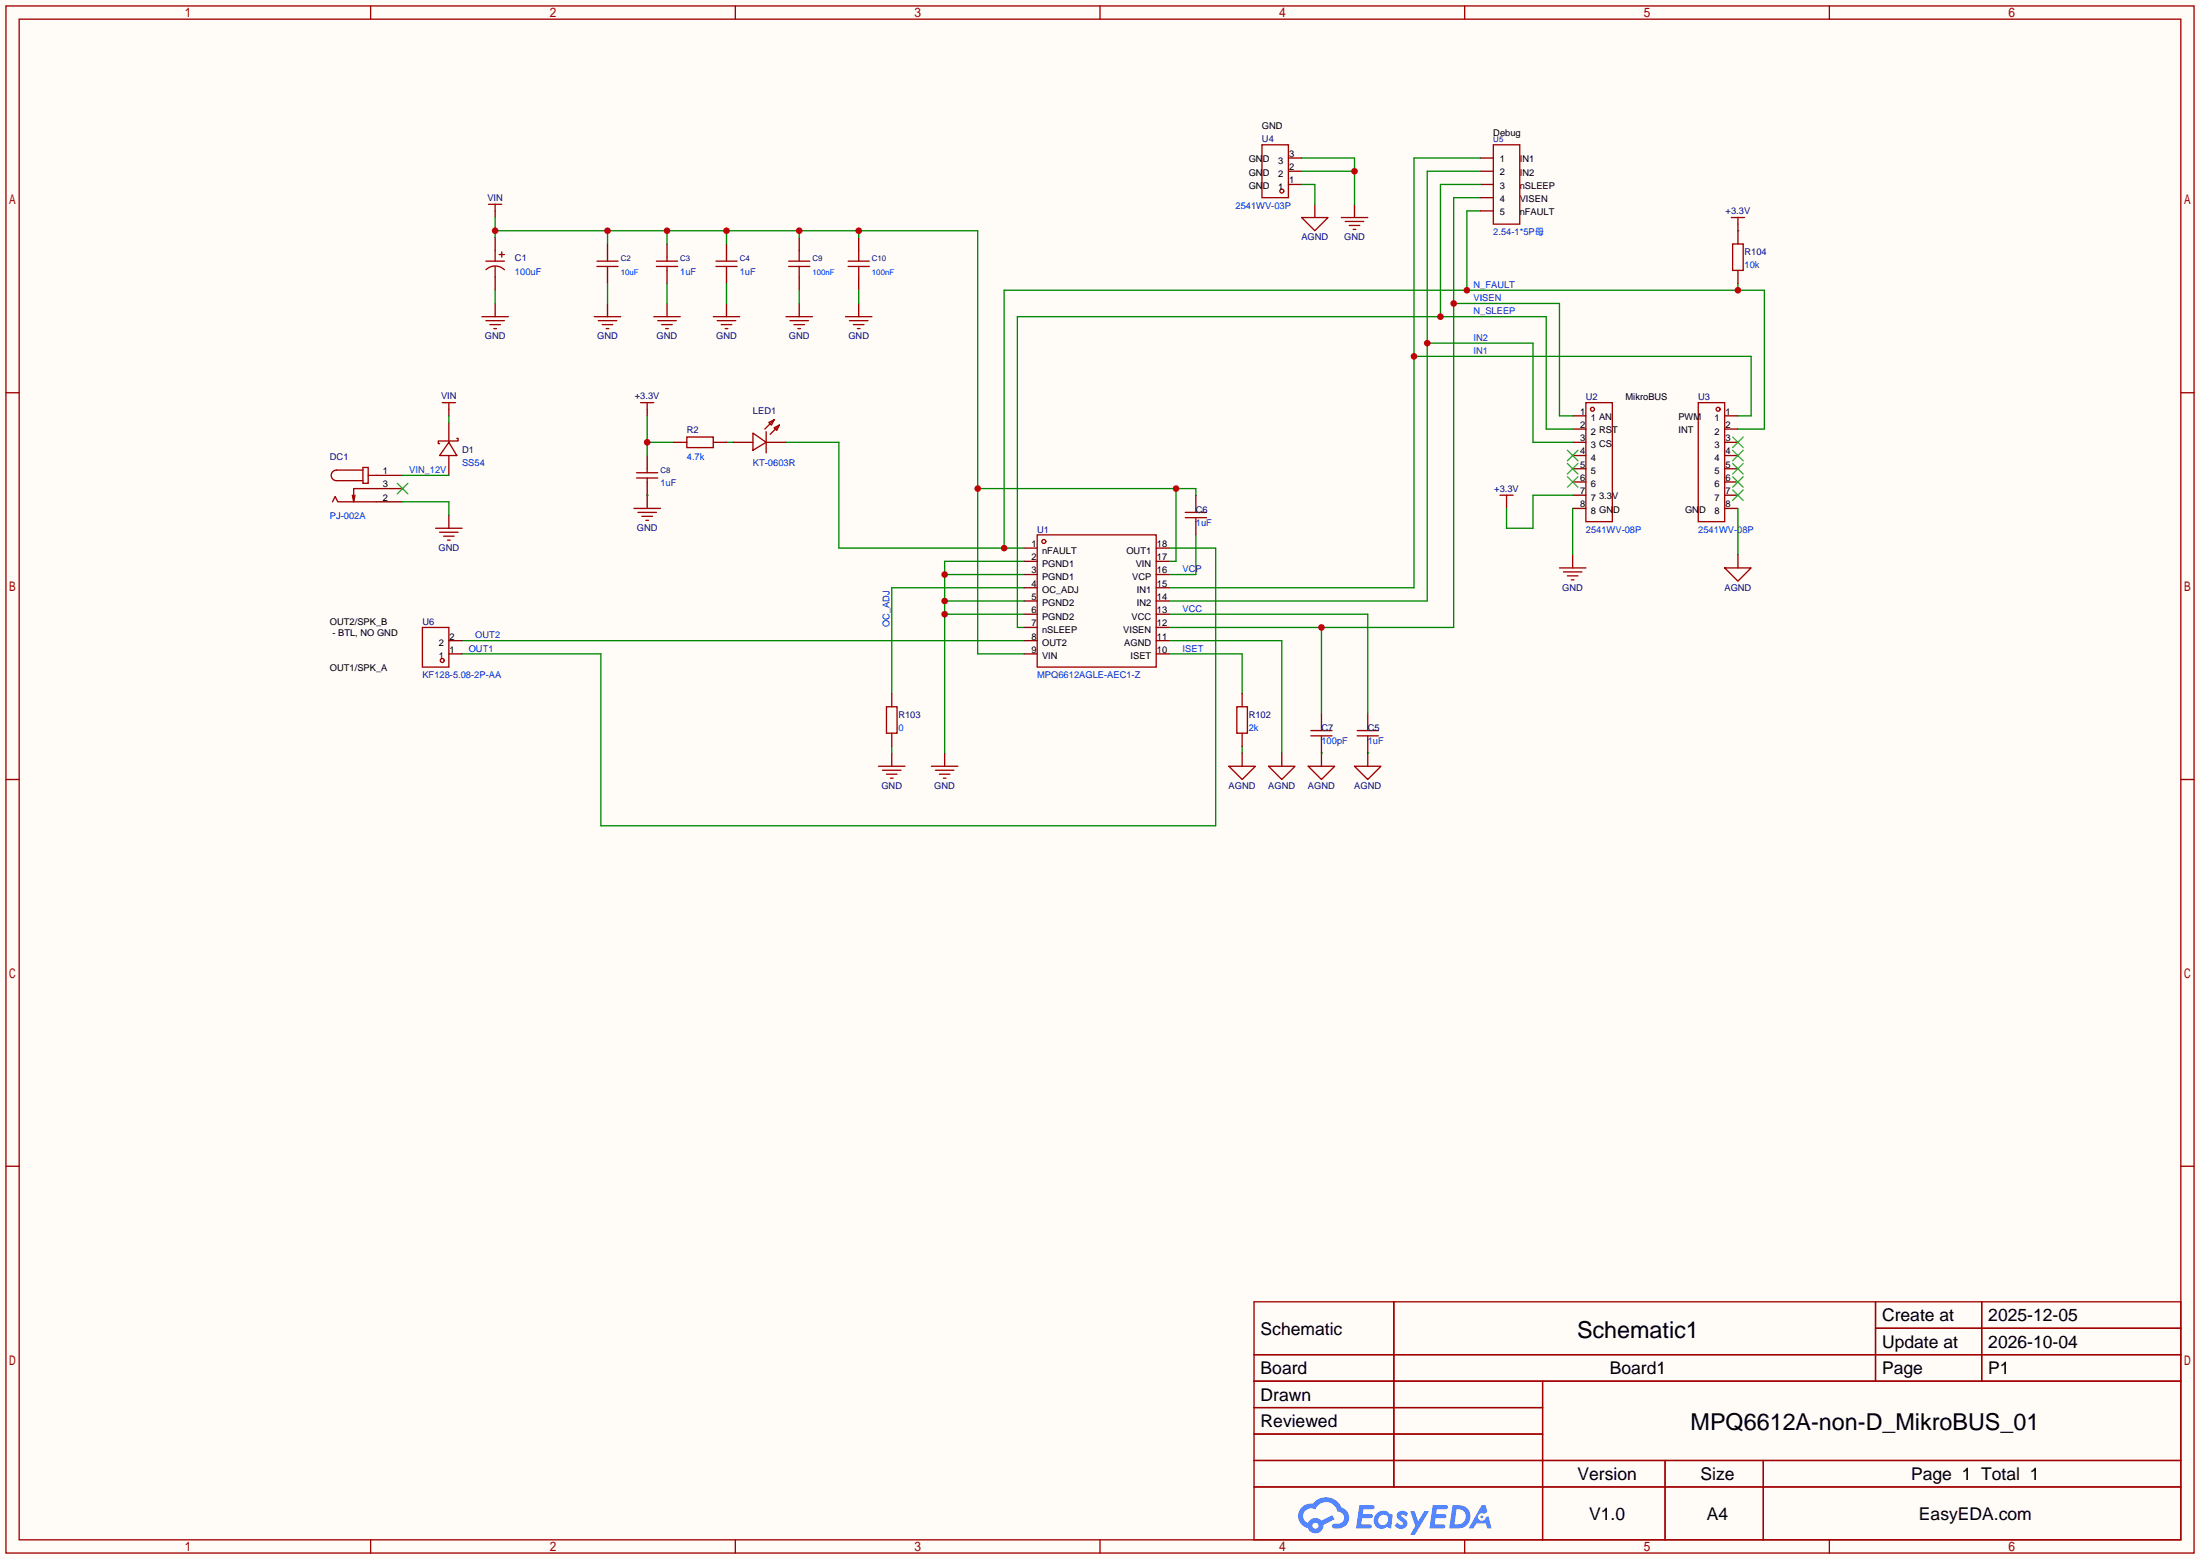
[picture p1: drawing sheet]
<svg xmlns="http://www.w3.org/2000/svg" width="423mm" height="299mm" viewBox="0 0 423 299" stroke-linecap="round" stroke-linejoin="round" font-family="sans-serif">
<path d="M0 0h422.7v299.5h-422.7z" fill="#fffcf7"/>
<g fill="none" stroke="#a10000" stroke-width=".25">
<path d="M1.1 1.1h420.4v297.2h-420.4zM3.7 3.7h415.3v292.1h-415.3zM71.2 1.1v2.6M141.3 1.1v2.6M211.3 1.1v2.6M281.4 1.1v2.6M351.5 1.1v2.6M1.1 75.4h2.6M419 75.4h2.5M1.1 149.7h2.6M419 149.7h2.5M1.1 224h2.6"/>
<path d="M419 224h2.5M240.9 250.1h178.1v45.7h-178.1zM267.8 250.1v35.5M360.3 250.1v15.2M360.3 255.1h58.7M380.7 250.1v15.2M240.9 260.2h178.1M240.9 265.3h178.1M240.9 270.4h55.5M240.9 275.5h55.5M296.4 265.3v30.5M71.2 295.8v2.5"/>
<path d="M141.3 295.8v2.5M211.3 295.8v2.5M240.9 280.5h178.1M240.9 285.6h178.1M281.4 295.8v2.5M319.9 280.5v15.3M338.8 280.5v15.3M351.5 295.8v2.5"/>
</g>
<g fill="#5487ff">
<path d="M268.7 290.5a1.3 1.3 0 0 1 1.8 .2l-.4 .7a.54 .54 0 0 0-.9-.3l.1 .2a1.58 1.58 0 0 1 1.1 1.6 1.43 1.43 0 0 1-2.5 .2l.5-.6a.64 .64 0 0 0 .5 .4 .64 .64 0 0 0 .7-.2l-.2-.3a1.35 1.35 0 0 1-.9-1.8z"/>
<path d="M270.9 290.3h.9l.6 1.9 1.2-1.9h.9l-2.7 4.5h-.9l1-1.7z"/>
<path d="M261.2 289.1h1.6a1.31 1.31 0 0 1 1.2 .2 .4 .4 0 0 1-.3 .6h-1.8l-.1 .9h1.6a.4 .4 0 0 1 .4 .5 .4 .4 0 0 1-.4 .3h-1.7l-.2 1.2h.8a1.23 1.23 0 0 1 1.2 .2 .39 .39 0 0 1-.3 .6h-2.7z"/>
<path d="M275.3 289.1h1.6a1.32 1.32 0 0 1 1.2 .2 .39 .39 0 0 1-.3 .6h-1.8l-.1 .9h1.6a.4 .4 0 0 1 .4 .5 .4 .4 0 0 1-.4 .3h-1.7l-.2 1.2h.8a1.23 1.23 0 0 1 1.2 .2 .39 .39 0 0 1-.3 .6h-2.7z"/>
<path d="M284.7 289.1h.7l.3 1.4-.6 .3a.75 .75 0 0 0-1.1 .3 .75 .75 0 0 0 .5 1.1 .75 .75 0 0 0 .9-.7l.5-.3 .7 2.4h-.9l-.2-1h-1.9l-.5 1h-.9z"/>
<path d="M279.1 289.1l-.7 4.5h1.5a2.27 2.27 0 0 0 2.6-2.3 2.27 2.27 0 0 0-2.7-2.2zM279.8 289.9a1.5 1.5 0 0 1 1.8 1.5 1.5 1.5 0 0 1-1.9 1.4h-.3z"/>
<path d="M264.5 290.7a1.6 1.6 0 0 0-.4 2.2 1.6 1.6 0 0 0 2.2 .5l.2-.2 .8 .4 .3-2.5-.2-.3h-.5a1.58 1.58 0 0 0-2.4-.1zM265.1 291.3a.99 .99 0 0 1 1.6 .3 .99 .99 0 0 1-.9 1.3 .94 .94 0 0 1-1-.5 .94 .94 0 0 1 .3-1.1z"/>
<path d="M250.1 289.5a2.37 2.37 0 0 0 1.2 4 1.54 1.54 0 0 0 1.7 1 1.54 1.54 0 0 0 1.3-1.6l2.1-1.1-.5-.8-2 1.1a1.57 1.57 0 0 0-2.6 .5 1.5 1.5 0 0 1-.8-2.1 1.5 1.5 0 0 1 2.2-.5 2.23 2.23 0 0 1 2.3-1.5 2.23 2.23 0 0 1 2 1.9 1.16 1.16 0 0 1 1.2 1 1.16 1.16 0 0 1-1.1 1.3h-.6a.47 .47 0 0 0-.6 .4 .47 .47 0 0 0 .4 .5 2.19 2.19 0 0 0 2.4-.8 2.19 2.19 0 0 0 .1-2.5l-1.1-.8a3.2 3.2 0 0 0-5.5-.7l-1.1 .1zM252.1 293.1a.6 .6 0 0 1 1.2 0 .6 .6 0 0 1-1.2 0z"/>
<circle cx="284.7" cy="291.4" r=".28"/>
</g>
<g fill="none" stroke="#870000" stroke-width=".25">
<path d="M247.5 35.4h2.6M247.5 32.9h2.6M247.5 30.4h2.6M260.2 39.2v2.6M302.1 79.9h2.6M331.3 79.9h2.6M289.4 96.4v1.3M302.1 82.4h2.6M302.1 85h2.6M302.1 87.5h2.6M302.1 90h2.6M302.1 92.6h2.6"/>
<path d="M302.1 95.1h2.6M302.1 97.7h2.6M331.3 82.4h2.6M331.3 85h2.6M331.3 87.5h2.6M331.3 90h2.6M331.3 92.6h2.6M331.3 95.1h2.6M331.3 97.7h2.6M302.1 106.6v2.5"/>
</g>
<g fill="none" stroke="#a10000" stroke-width=".25">
<path d="M242.4 27.8h5.1v10.2h-5.1zM257.7 41.8h5.1M258.4 42.5h3.6M259.2 43.3h2M260 44.1h.5M304.7 77.3h5.1v22.9h-5.1zM326.3 77.3h5v22.9h-5zM288.2 95.1h2.5M289.4 95.1v1.3M299.6 109.1h5.1M300.4 109.9h3.5M301.1 110.6h2"/>
<path d="M301.9 111.4h.5"/>
<circle cx="246.3" cy="36.7" r=".38"/>
<circle cx="305.9" cy="78.6" r=".38"/>
<circle cx="330.1" cy="78.6" r=".38"/>
</g>
<g fill="none" stroke="#3c3" stroke-width=".25">
<path d="M301.1 86.5l2 2M301.1 89l2 2.1M301.1 91.6l2 2M303.1 86.5l-2 2M303.1 89l-2 2.1M303.1 91.6l-2 2M332.9 83.9l2 2.1M332.9 86.5l2 2M332.9 89l2 2.1M332.9 91.6l2 2M332.9 94.1l2 2M334.9 83.9l-2 2.1"/>
<path d="M334.9 86.5l-2 2M334.9 89l-2 2.1M334.9 91.6l-2 2M334.9 94.1l-2 2"/>
</g>
<path d="M250.1 32.9h10.1M250.1 30.4h10.1v8.8M302.1 95.1h-7.6v6.4h-5.1v-3.8M302.1 97.7v8.9M333.9 97.7v8.9" fill="none" stroke="#008700" stroke-width=".25"/>
<circle cx="260.2" cy="32.9" r=".63" fill="#c00"/>
<g fill="none" stroke="#a10000" stroke-width=".25">
<path d="M93.9 39.2h2.5M95.1 39.2v1.3M93.3 50.2h3.6M93.4 51.8a2.54 2.54 0 0 1 3.5 0M95.1 48.1v2.1M95.1 51.2v2M95.9 48.9h1M96.4 48.4v1M114.7 50.2h4M114.7 51.2h4M116.7 49.4v.8M116.7 51.2v.7"/>
<path d="M126.1 50.2h4.1M126.1 51.2h4.1M128.1 49.4v.8M128.1 51.2v.7M137.5 50.2h4.1M137.5 51.2h4.1M139.6 49.4v.8M139.6 51.2v.7M151.5 50.2h4.1M151.5 51.2h4.1M153.5 48.1v2.1M153.5 51.2v2"/>
<path d="M162.9 50.2h4.1M162.9 51.2h4.1M165 48.1v2.1M165 51.2v2M92.6 60.8h5.1M93.3 61.6h3.6M94.1 62.4h2M94.9 63.1h.5M114.2 60.8h5.1M114.9 61.6h3.6M115.7 62.4h2M116.5 63.1h.5"/>
<path d="M123.1 77.3h2.5M124.3 77.3v1.3M125.6 60.8h5.1M126.4 61.6h3.5M127.1 62.4h2.1M127.9 63.1h.5M137 60.8h5.1M137.8 61.6h3.6M138.6 62.4h2M139.3 63.1h.5M151 60.8h5.1M151.8 61.6h3.5"/>
<path d="M152.5 62.4h2.1M153.3 63.1h.5M162.4 60.8h5.1M163.2 61.6h3.6M164 62.4h2M164.7 63.1h.5M121.8 97.7h5.1M122.3 90.8h4.1M122.3 91.8h4.1M122.6 98.4h3.5M123.3 99.2h2M124.1 99.9h.5"/>
<path d="M124.3 90v.8M124.3 91.8v.8M144.7 83.2l2.5 1.8-2.5 1.5zM147.2 82.9v4.1M147.7 81.2l1-.6-.5 1.1zM148.7 82.2l1-.5-.5 1zM148.7 80.6l-1.8 1.8M149.7 81.7l-1.7 1.7M227.7 99.4h4.1M227.7 98.4h4.1M229.7 97.7v.7M229.7 99.4v.8"/>
<path d="M199.3 102.7h22.8v25.4h-22.8zM253.9 139.6v.7M262.8 139.6v.7M168.8 147.2h5.1M169.5 148h3.6M170.3 148.7h2M171.1 149.5h.5M178.9 147.2h5.1M179.7 148h3.6M180.5 148.7h2M181.2 149.5h.5M251.8 141.4h4.1"/>
<path d="M251.8 140.3h4.1M253.9 141.4v.7M260.7 141.4h4.1M260.7 140.3h4.1M262.8 141.4v.7"/>
<circle cx="200.5" cy="104" r=".38"/>
</g>
<g fill="none" stroke="#870000" stroke-width=".25">
<path d="M95.1 40.5v1.3M95.1 45.6v2.5M95.1 53.2v2.6M95.1 58.3v2.5M116.7 46.9v2.5M116.7 51.9v2.6M116.7 58.3v2.5M128.1 46.9v2.5M128.1 51.9v2.6M128.1 58.3v2.5M139.6 46.9v2.5M139.6 51.9v2.6"/>
<path d="M139.6 58.3v2.5M153.5 45.6v2.5M153.5 53.2v2.6M153.5 58.3v2.5M165 45.6v2.5M165 53.2v2.6M165 58.3v2.5M124.3 78.6v1.3M124.3 87.5v2.5M124.3 92.6v5.1M140.8 85h3.9M147.2 85h3.8"/>
<path d="M229.7 95.1v2.6M196.7 105.3h2.6M196.7 107.8h2.6M196.7 110.4h2.6M196.7 112.9h2.6M196.7 115.4h2.6M196.7 118h2.6M222.1 105.3h2.6M222.1 107.8h2.6M222.1 110.4h2.6M222.1 112.9h2.6M222.1 115.4h2.6"/>
<path d="M222.1 118h2.6M229.7 100.2v2.5M196.7 120.5h2.6M196.7 123.1h2.6M196.7 125.6h2.6M222.1 120.5h2.6M222.1 123.1h2.6M222.1 125.6h2.6M253.9 137v2.6M262.8 137v2.6M171.3 144.7v2.5M181.5 144.7v2.5"/>
<path d="M253.9 142.1v2.6M262.8 142.1v2.6"/>
</g>
<g fill="none" stroke="#008700" stroke-width=".25">
<path d="M95.1 55.8v2.5M116.7 54.5v3.8M128.1 54.5v3.8M139.6 54.5v3.8M153.5 55.8v2.5M165 55.8v2.5M124.3 79.9v7.6M124.3 95.1h.1M124.3 85h5.1M196.7 112.9h-25.4v20.3M224.7 118h38.1v19M229.7 102.7v7.7h-5"/>
<path d="M224.7 125.6h13.9v7.6M171.3 143.4v1.3M238.6 143.4v1.3"/>
</g>
<circle cx="124.3" cy="85" r=".63" fill="#c00"/>
<path d="M284.4 40.5h-2.6v15.3M333.9 54.5v1.3M139.6 85h1.2M151 85h10.2v20.3h35.5M333.9 82.4h5.1v-26.6h-146.1v49.5" fill="none" stroke="#008700" stroke-width=".25"/>
<g fill="#c00">
<circle cx="192.9" cy="105.3" r=".63"/>
<circle cx="281.8" cy="55.8" r=".63"/>
<circle cx="333.9" cy="55.8" r=".63"/>
</g>
<path d="M286.9 27.8h5.1v15.3h-5.1z" fill="none" stroke="#a10000" stroke-width=".25"/>
<path d="M284.4 30.4h2.5M284.4 32.9h2.5M284.4 35.4h2.5M284.4 38h2.5M284.4 40.5h2.5" fill="none" stroke="#870000" stroke-width=".25"/>
<path d="M284.4 38h-5.1v82.5h-54.6M279.3 58.3h20.3v21.6h2.5M253.9 120.5v16.5" fill="none" stroke="#008700" stroke-width=".25"/>
<g fill="#c00">
<circle cx="253.9" cy="120.5" r=".63"/>
<circle cx="279.3" cy="58.3" r=".63"/>
</g>
<path d="M284.4 30.4h-12.7v82.5h-47M271.7 68.5h64.7v11.4h-2.5" fill="none" stroke="#008700" stroke-width=".25"/>
<circle cx="271.7" cy="68.5" r=".63" fill="#c00"/>
<path d="M284.4 35.4h-7.7v25.4M302.1 82.4h-5v-21.6h-101.6v59.7h1.2" fill="none" stroke="#008700" stroke-width=".25"/>
<circle cx="276.7" cy="60.8" r=".63" fill="#c00"/>
<path d="M284.4 32.9h-10.2v82.5h-49.5M274.2 65.9h20.3v19.1h7.6" fill="none" stroke="#008700" stroke-width=".25"/>
<circle cx="274.2" cy="65.9" r=".63" fill="#c00"/>
<path d="M95.1 44.3h92.7v81.3h8.9M95.1 41.8v3.8M116.7 44.3v2.6M128.1 44.3v2.6M139.6 44.3v2.6M153.5 44.3v1.3M165 44.3v1.3M187.8 93.9h41.9v1.2M225.9 93.9v13.9h-1.2M224.7 105.3h8.9v53.3h-118.2v-33h-26.6M88.8 123.1h107.9" fill="none" stroke="#008700" stroke-width=".25"/>
<g fill="#c00">
<circle cx="187.8" cy="93.9" r=".63"/>
<circle cx="165" cy="44.3" r=".63"/>
<circle cx="153.5" cy="44.3" r=".63"/>
<circle cx="139.6" cy="44.3" r=".63"/>
<circle cx="128.1" cy="44.3" r=".63"/>
<circle cx="116.7" cy="44.3" r=".63"/>
<circle cx="95.1" cy="44.3" r=".63"/>
<circle cx="225.9" cy="93.9" r=".63"/>
</g>
<path d="M181.5 118h15.2M181.5 115.4h15.2M181.5 110.4h15.2M196.7 107.8h-15.2v36.9M224.7 123.1h21.6v21.6" fill="none" stroke="#008700" stroke-width=".25"/>
<g fill="#c00">
<circle cx="181.5" cy="118" r=".63"/>
<circle cx="181.5" cy="115.4" r=".63"/>
<circle cx="181.5" cy="110.4" r=".63"/>
</g>
<g fill="none" stroke="#870000" stroke-width=".25">
<path d="M252.6 39.2v2.6M333.9 43.1v3.8M333.9 51.9v2.6M86.2 78.6v1.3M72.3 93.9h5M72.3 96.4h5M72.3 91.3h5M86.2 81.2v3.8M86.2 87.5v3.8M86.2 98.9v2.6M129.4 85h2.6M137 85h2.6"/>
<path d="M333.9 106.6v2.5M86.2 125.6h2.6M86.2 123.1h2.6M171.3 133.2v2.6M238.6 133.2v2.6M171.3 140.8v2.6M238.6 140.8v2.6M238.6 144.7v2.5M246.3 144.7v2.5M253.9 144.7v2.5M262.8 144.7v2.5"/>
</g>
<path d="M76.3 92.8l2.1 2.1M78.4 92.8l-2.1 2.1" fill="none" stroke="#3c3" stroke-width=".25"/>
<g fill="none" stroke="#a10000" stroke-width=".25">
<path d="M250.1 41.8h5l-2.5 2.5zM332.6 41.8h2.6M332.9 46.9h2v5h-2zM333.9 41.8v1.3M85 77.3h2.5M86.2 77.3v1.3M63.9 96.4l.5-1 .5 1h7.4M68.2 95.1l-.3 1.3M69.7 89.8h1v3h-1zM69.7 90.3h-5.1a1.02 1.02 0 0 0-1 1 1.02 1.02 0 0 0 1 1h5.1M70.7 91.3h1.6M72.3 93.9h-4.4v2.5l-.2-1.3"/>
<path d="M86.2 85l1.6 2.5h-3.3zM87.8 84.2h.2v.5h-3.8v.5h.3M132 83.9h5v2.1h-5zM83.7 101.5h5.1M84.5 102.2h3.5M85.2 103h2M86 103.8h.5M331.3 109.1h5.1l-2.5 2.5zM81.2 120.5h5v7.6h-5zM170.3 135.8h2v5h-2zM237.6 135.8h2v5h-2zM236.1 147.2h5.1l-2.6 2.5z"/>
<path d="M243.7 147.2h5.1l-2.5 2.5zM251.3 147.2h5.1l-2.5 2.5zM260.2 147.2h5.1l-2.5 2.5z"/>
<circle cx="85" cy="126.9" r=".38"/>
</g>
<path d="M250.1 35.4h2.5v3.8M333.9 44.3h.1M86.2 79.9v1.3M77.3 96.4h8.9v2.5M77.3 91.3h8.9M253.9 144.7h.1M262.8 144.7h.1" fill="none" stroke="#008700" stroke-width=".25"/>
<g font-size="4.5">
<text x="303" y="256.9">Schematic1</text>
<text x="324.8" y="274.7">MPQ6612A-non-D_MikroBUS_01</text>
</g>
<g font-size="3.4">
<text x="242.2" y="256.4">Schematic</text>
<text x="361.6" y="253.8">Create at</text>
<text x="382" y="253.8">2025-12-05</text>
<text x="242.2" y="264">Board</text>
<text x="309.3" y="264">Board1</text>
<text x="361.6" y="258.9">Update at</text>
<text x="361.6" y="264">Page</text>
<text x="382" y="258.9">2026-10-04</text>
<text x="382" y="264">P1</text>
<text x="242.2" y="269.1">Drawn</text>
<text x="242.2" y="274.2">Reviewed</text>
<text x="303.1" y="284.3">Version</text>
<text x="326.7" y="284.3">Size</text>
<text x="367.2" y="284.3">Page 1 Total 1</text>
<text x="305.3" y="291.9">V1.0</text>
<text x="327.9" y="291.9">A4</text>
<text x="368.7" y="291.9">EasyEDA.com</text>
</g>
<g font-size="1.8" fill="#000080">
<text x="242.4" y="27.4">U4</text>
<text x="93.6" y="38.5">VIN</text>
<text x="331.5" y="41.1">+3.3V</text>
<text x="250" y="46.2">AGND</text>
<text x="258.2" y="46.2">GND</text>
<text x="98.9" y="50.2">C1</text>
<text x="335.2" y="49">R104</text>
<text x="93.1" y="65.2">GND</text>
<text x="114.7" y="65.2">GND</text>
<text x="126.1" y="65.2">GND</text>
<text x="137.6" y="65.2">GND</text>
<text x="151.5" y="65.2">GND</text>
<text x="163" y="65.2">GND</text>
<text x="84.7" y="76.6">VIN</text>
<text x="122" y="76.6">+3.3V</text>
<text x="304.7" y="76.9">U2</text>
<text x="326.3" y="76.9">U3</text>
<text x="132" y="83.2">R2</text>
<text x="144.7" y="79.4">LED1</text>
<text x="63.4" y="88.3">DC1</text>
<text x="88.8" y="87.1">D1</text>
<text x="287.1" y="94.4">+3.3V</text>
<text x="229.7" y="98.5">C6</text>
<text x="84.2" y="105.9">GND</text>
<text x="122.3" y="102">GND</text>
<text x="199.3" y="102.3">U1</text>
<text x="300.1" y="113.5">GND</text>
<text x="331.3" y="113.5">AGND</text>
<text x="81.2" y="120.1">U6</text>
<text x="172.6" y="137.9">R103</text>
<text x="239.9" y="137.9">R102</text>
<text x="253.9" y="140.4">C7</text>
<text x="262.8" y="140.4">C5</text>
<text x="169.3" y="151.6">GND</text>
<text x="179.5" y="151.6">GND</text>
<text x="236" y="151.6">AGND</text>
<text x="243.7" y="151.6">AGND</text>
<text x="251.3" y="151.6">AGND</text>
<text x="260.2" y="151.6">AGND</text>
</g>
<g font-size="1.8">
<text x="242.4" y="24.8">GND</text>
<text x="286.9" y="26.1">Debug</text>
<text x="239.9" y="31.2">GND</text>
<text x="239.9" y="33.7">GND</text>
<text x="245.6" y="33.9">2</text>
<text x="245.6" y="31.4">3</text>
<text x="247.6" y="35.2">1</text>
<text x="247.6" y="32.7">2</text>
<text x="247.6" y="30.1">3</text>
<text x="288.2" y="31.2">1</text>
<text x="288.2" y="33.7">2</text>
<text x="292" y="33.7">IN2</text>
<text x="292" y="31.2">IN1</text>
<text x="239.9" y="36.3">GND</text>
<text x="245.6" y="36.5">1</text>
<text x="288.2" y="36.2">3</text>
<text x="288.2" y="38.8">4</text>
<text x="288.2" y="41.3">5</text>
<text x="292" y="36.3">nSLEEP</text>
<text x="292" y="38.8">VISEN</text>
<text x="292" y="41.3">nFAULT</text>
<text x="312.3" y="76.9">MikroBUS</text>
<text x="303.5" y="79.7">1</text>
<text x="303.5" y="82.2">2</text>
<text x="305.6" y="80.9">1 AN</text>
<text x="305.6" y="83.5">2 RST</text>
<text x="322.5" y="80.7">PWM</text>
<text x="322.5" y="83.2">INT</text>
<text x="329.4" y="80.9">1</text>
<text x="329.4" y="83.5">2</text>
<text x="331.5" y="79.7">1</text>
<text x="331.5" y="82.2">2</text>
<text x="303.5" y="84.7">3</text>
<text x="303.5" y="87.3">4</text>
<text x="303.5" y="89.8">5</text>
<text x="305.6" y="86">3 CS</text>
<text x="305.6" y="88.6">4</text>
<text x="329.4" y="86">3</text>
<text x="329.4" y="88.6">4</text>
<text x="331.5" y="84.7">3</text>
<text x="331.5" y="87.3">4</text>
<text x="331.5" y="89.8">5</text>
<text x="73.5" y="93.6">3</text>
<text x="73.5" y="91.1">1</text>
<text x="303.5" y="92.4">6</text>
<text x="303.5" y="94.9">7</text>
<text x="305.6" y="91.1">5</text>
<text x="305.6" y="93.6">6</text>
<text x="307.2" y="95.9">3.3V</text>
<text x="329.4" y="91.1">5</text>
<text x="329.4" y="93.6">6</text>
<text x="331.5" y="92.4">6</text>
<text x="331.5" y="94.9">7</text>
<text x="73.5" y="96.2">2</text>
<text x="303.5" y="97.4">8</text>
<text x="305.6" y="96.2">7</text>
<text x="305.6" y="98.7">8 GND</text>
<text x="323.7" y="98.5">GND</text>
<text x="329.4" y="96.2">7</text>
<text x="329.4" y="98.7">8</text>
<text x="331.5" y="97.4">8</text>
<text x="198.1" y="105.1">1</text>
<text x="198.1" y="107.6">2</text>
<text x="200.2" y="106.3">nFAULT</text>
<text x="216.4" y="106.3">OUT1</text>
<text x="222.2" y="107.6">17</text>
<text x="222.2" y="105.1">18</text>
<text x="198.1" y="110.1">3</text>
<text x="198.1" y="112.7">4</text>
<text x="200.2" y="108.9">PGND1</text>
<text x="200.2" y="111.4">PGND1</text>
<text x="200.2" y="114">OC_ADJ</text>
<text x="217.5" y="111.4">VCP</text>
<text x="218.2" y="108.9">VIN</text>
<text x="218.4" y="114">IN1</text>
<text x="222.2" y="112.7">15</text>
<text x="222.2" y="110.1">16</text>
<text x="198.1" y="115.2">5</text>
<text x="198.1" y="117.8">6</text>
<text x="200.2" y="116.5">PGND2</text>
<text x="200.2" y="119">PGND2</text>
<text x="217.4" y="119">VCC</text>
<text x="218.4" y="116.5">IN2</text>
<text x="222.2" y="117.8">13</text>
<text x="222.2" y="115.2">14</text>
<text x="63.4" y="120.1">OUT2/SPK_B</text>
<text x="63.9" y="122.1">- BTL, NO GND</text>
<text x="84.3" y="124.1">2</text>
<text x="86.4" y="125.4">1</text>
<text x="86.4" y="122.8">2</text>
<text x="198.1" y="120.3">7</text>
<text x="198.1" y="122.8">8</text>
<text x="198.1" y="125.4">9</text>
<text x="200.2" y="121.6">nSLEEP</text>
<text x="200.2" y="124.1">OUT2</text>
<text x="215.8" y="121.6">VISEN</text>
<text x="216" y="124.1">AGND</text>
<text x="222.2" y="125.4">10</text>
<text x="222.2" y="122.8">11</text>
<text x="222.2" y="120.3">12</text>
<text x="63.4" y="129">OUT1/SPK_A</text>
<text x="84.3" y="126.7">1</text>
<text x="200.2" y="126.7">VIN</text>
<text x="217.2" y="126.7">ISET</text>
</g>
<g font-size="1.8" fill="#00f">
<text x="237.4" y="40.1">2541WV-03P</text>
<text x="286.9" y="45.1">2.54-1*5P母</text>
<text x="98.9" y="52.8">100uF</text>
<text x="130.7" y="52.8">1uF</text>
<text x="142.1" y="52.8">1uF</text>
<text x="335.2" y="51.5">10k</text>
<text x="283.1" y="55.3">N_FAULT</text>
<text x="283.1" y="57.8">VISEN</text>
<text x="283.1" y="60.4">N_SLEEP</text>
<text x="283.1" y="65.5">IN2</text>
<text x="283.1" y="68">IN1</text>
<text x="88.8" y="89.6">SS54</text>
<text x="132" y="88.3">4.7k</text>
<text x="144.7" y="89.6">KT-0603R</text>
<text x="78.6" y="90.9">VIN_12V</text>
<text x="126.9" y="93.4">1uF</text>
<text x="63.4" y="99.8">PJ-002A</text>
<text x="229.7" y="101">1uF</text>
<text x="304.7" y="102.3">2541WV-08P</text>
<text x="326.3" y="102.3">2541WV-08P</text>
<text x="227.2" y="109.9">VCP</text>
<text x="227.2" y="117.5">VCC</text>
<text x="90" y="125.2">OUT1</text>
<text x="91.3" y="122.6">OUT2</text>
<text x="170.9" y="120.5" transform="rotate(-90 170.9 120.5)">OC_ADJ</text>
<text x="227.2" y="125.2">ISET</text>
<text x="81.2" y="130.2">KF128-5.08-2P-AA</text>
<text x="199.3" y="130.2">MPQ6612AGLE-AEC1-Z</text>
<text x="172.6" y="140.4">0</text>
<text x="239.9" y="140.4">2k</text>
<text x="253.9" y="142.9">100pF</text>
<text x="262.8" y="142.9">1uF</text>
</g>
<g font-size="1.5" fill="#000080">
<text x="286.9" y="27.4">U5</text>
<text x="119.3" y="50.2">C2</text>
<text x="130.7" y="50.2">C3</text>
<text x="142.1" y="50.2">C4</text>
<text x="156.1" y="50.2">C9</text>
<text x="167.5" y="50.2">C10</text>
<text x="126.9" y="90.9">C8</text>
</g>
<g font-size="1.5" fill="#00f">
<text x="119.3" y="52.8">10uF</text>
<text x="156.1" y="52.8">100nF</text>
<text x="167.5" y="52.8">100nF</text>
</g>
</svg>
